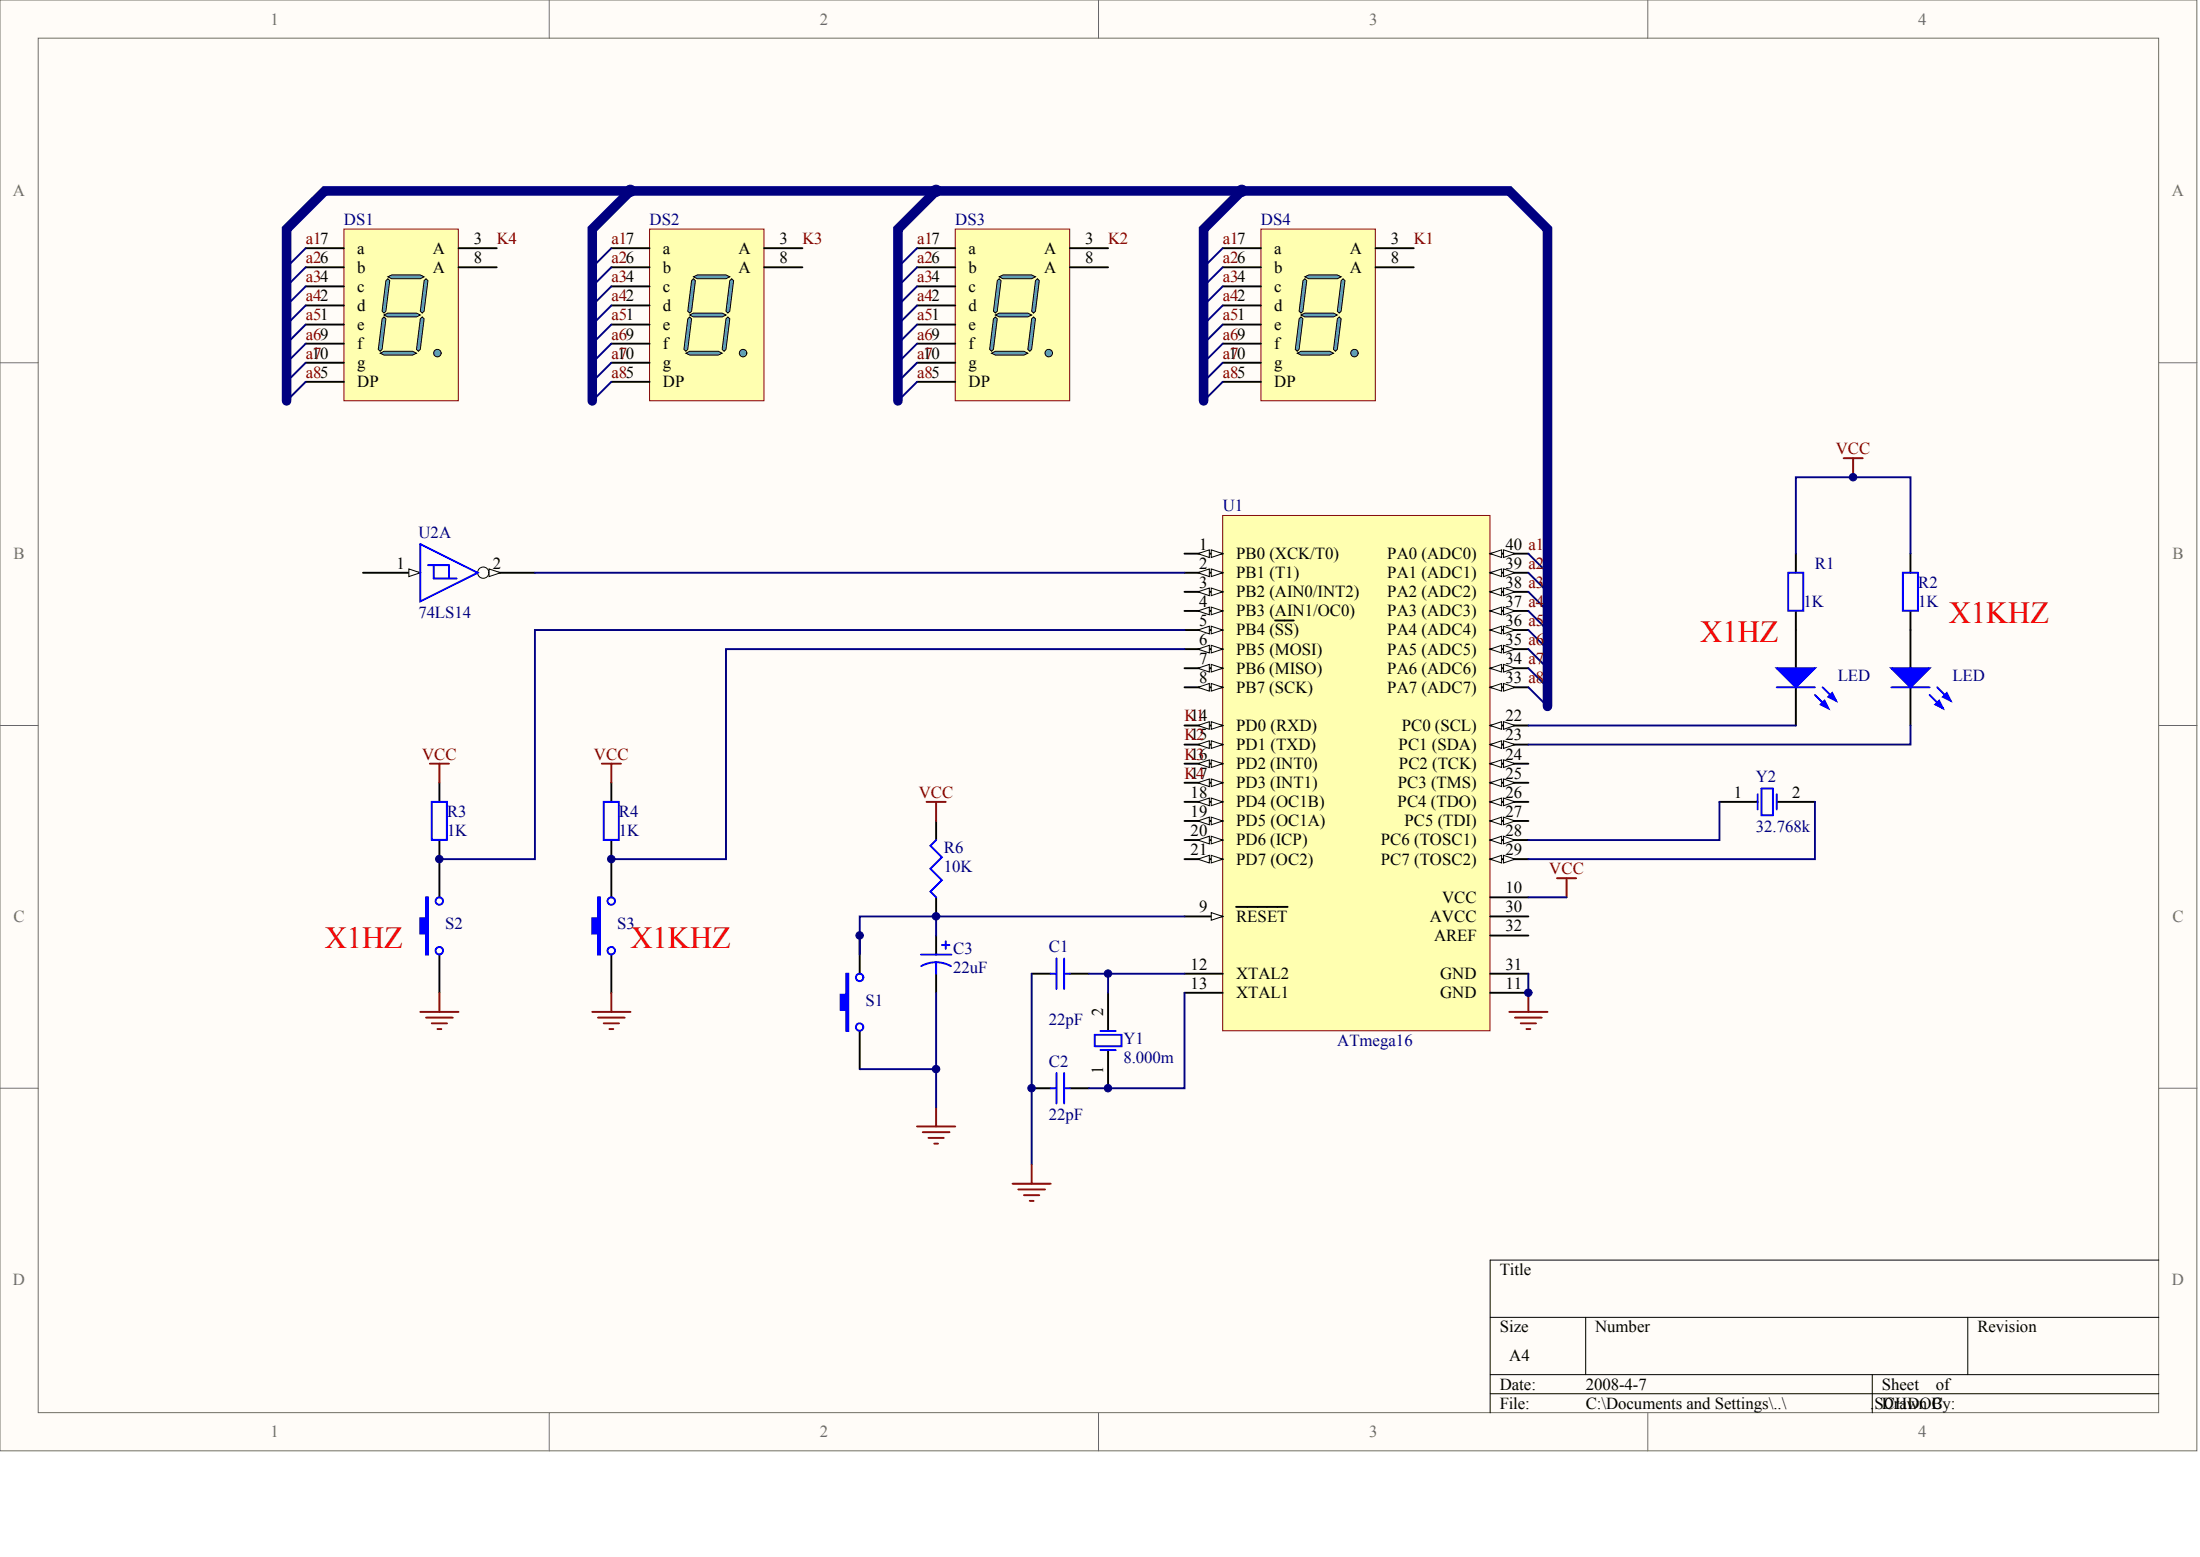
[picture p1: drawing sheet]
<svg xmlns="http://www.w3.org/2000/svg" width="840mm" height="594mm" viewBox="0 0 840 594" stroke-linecap="round" stroke-linejoin="round" font-family="sans-serif">
<g fill="#fffcf8" stroke="#716f64" stroke-width=".38">
<path d="M0 0h838.4v553.6h-838.4z"/>
<path d="M14.6 14.6h809.2v524.4h-809.2z"/>
</g>
<path d="M209.6 0v14.6M419.2 0v14.6M628.9 0v14.6M0 138.4h14.6M823.9 138.4h14.6M0 276.8h14.6M823.9 276.8h14.6M0 415.2h14.6M823.9 415.2h14.6M209.6 539.1v14.5M419.2 539.1v14.5M628.9 539.1v14.5" fill="none" stroke="#716f64" stroke-width=".38"/>
<path d="M823.9 480.8h-255.2v58.3M568.7 502.6h255.2M605.2 502.6v21.9M751 502.6v21.9M568.7 524.5h255.2M568.7 531.8h255.2M714.5 524.5v14.6" fill="none" stroke="#000" stroke-width=".38"/>
<path d="M466.6 196.7h102v196.6h-102z" fill="#ffffb0" stroke="#800000" stroke-width=".38"/>
<path d="M452.1 211.3h14.5" fill="none" stroke="#000" stroke-width=".73"/>
<g fill="#fffcf8" stroke="#000" stroke-width=".38">
<path d="M462.3 209.8l4.3 1.5-4.3 1.4z"/>
<path d="M457.2 211.3l4.3-1.5v2.9z"/>
</g>
<path d="M452.1 218.5h14.5" fill="none" stroke="#000" stroke-width=".73"/>
<g fill="#fffcf8" stroke="#000" stroke-width=".38">
<path d="M462.3 217.1l4.3 1.4-4.3 1.5z"/>
<path d="M457.2 218.5l4.3-1.4v2.9z"/>
</g>
<path d="M452.1 225.8h14.5" fill="none" stroke="#000" stroke-width=".73"/>
<g fill="#fffcf8" stroke="#000" stroke-width=".38">
<path d="M462.3 224.4l4.3 1.4-4.3 1.5z"/>
<path d="M457.2 225.8l4.3-1.4v2.9z"/>
</g>
<path d="M452.1 233.1h14.5" fill="none" stroke="#000" stroke-width=".73"/>
<g fill="#fffcf8" stroke="#000" stroke-width=".38">
<path d="M462.3 231.7l4.3 1.4-4.3 1.5z"/>
<path d="M457.2 233.1l4.3-1.4v2.9z"/>
</g>
<path d="M452.1 240.4h14.5" fill="none" stroke="#000" stroke-width=".73"/>
<g fill="#fffcf8" stroke="#000" stroke-width=".38">
<path d="M462.3 238.9l4.3 1.5-4.3 1.5z"/>
<path d="M457.2 240.4l4.3-1.5v3z"/>
</g>
<path d="M486.6 236.8h7.2M452.1 247.7h14.5" fill="none" stroke="#000" stroke-width=".73"/>
<g fill="#fffcf8" stroke="#000" stroke-width=".38">
<path d="M462.3 246.2l4.3 1.5-4.3 1.4z"/>
<path d="M457.2 247.7l4.3-1.5v2.9z"/>
</g>
<path d="M452.1 255h14.5" fill="none" stroke="#000" stroke-width=".73"/>
<g fill="#fffcf8" stroke="#000" stroke-width=".38">
<path d="M462.3 253.5l4.3 1.5-4.3 1.4z"/>
<path d="M457.2 255l4.3-1.5v2.9z"/>
</g>
<path d="M452.1 262.2h14.5" fill="none" stroke="#000" stroke-width=".73"/>
<g fill="#fffcf8" stroke="#000" stroke-width=".38">
<path d="M462.3 260.8l4.3 1.4-4.3 1.5z"/>
<path d="M457.2 262.2l4.3-1.4v2.9z"/>
</g>
<path d="M452.1 349.7h14.5" fill="none" stroke="#000" stroke-width=".73"/>
<path d="M462.3 348.2l4.3 1.5-4.3 1.4z" fill="#fffcf8" stroke="#000" stroke-width=".38"/>
<path d="M452.1 276.8h14.5M471.7 346h19.7" fill="none" stroke="#000" stroke-width=".73"/>
<g fill="#fffcf8" stroke="#000" stroke-width=".38">
<path d="M462.3 275.4l4.3 1.4-4.3 1.5z"/>
<path d="M457.2 276.8l4.3-1.4v2.9z"/>
</g>
<path d="M452.1 284.1h14.5" fill="none" stroke="#000" stroke-width=".73"/>
<g fill="#fffcf8" stroke="#000" stroke-width=".38">
<path d="M462.3 282.6l4.3 1.5-4.3 1.5z"/>
<path d="M457.2 284.1l4.3-1.5v3z"/>
</g>
<path d="M452.1 291.4h14.5" fill="none" stroke="#000" stroke-width=".73"/>
<g fill="#fffcf8" stroke="#000" stroke-width=".38">
<path d="M462.3 289.9l4.3 1.5-4.3 1.4z"/>
<path d="M457.2 291.4l4.3-1.5v2.9z"/>
</g>
<path d="M452.1 298.7h14.5" fill="none" stroke="#000" stroke-width=".73"/>
<g fill="#fffcf8" stroke="#000" stroke-width=".38">
<path d="M462.3 297.2l4.3 1.5-4.3 1.4z"/>
<path d="M457.2 298.7l4.3-1.5v2.9z"/>
</g>
<path d="M452.1 306h14.5" fill="none" stroke="#000" stroke-width=".73"/>
<g fill="#fffcf8" stroke="#000" stroke-width=".38">
<path d="M462.3 304.5l4.3 1.5-4.3 1.4z"/>
<path d="M457.2 306l4.3-1.5v2.9z"/>
</g>
<path d="M452.1 313.2h14.5" fill="none" stroke="#000" stroke-width=".73"/>
<g fill="#fffcf8" stroke="#000" stroke-width=".38">
<path d="M462.3 311.8l4.3 1.4-4.3 1.5z"/>
<path d="M457.2 313.2l4.3-1.4v2.9z"/>
</g>
<path d="M452.1 320.5h14.5" fill="none" stroke="#000" stroke-width=".73"/>
<g fill="#fffcf8" stroke="#000" stroke-width=".38">
<path d="M462.3 319.1l4.3 1.4-4.3 1.5z"/>
<path d="M457.2 320.5l4.3-1.4v2.9z"/>
</g>
<path d="M452.1 327.8h14.5" fill="none" stroke="#000" stroke-width=".73"/>
<g fill="#fffcf8" stroke="#000" stroke-width=".38">
<path d="M462.3 326.4l4.3 1.4-4.3 1.5z"/>
<path d="M457.2 327.8l4.3-1.4v2.9z"/>
</g>
<path d="M568.7 276.8h14.6M452.1 371.5h14.5M452.1 378.8h14.5M568.7 378.8h14.6" fill="none" stroke="#000" stroke-width=".73"/>
<g fill="#fffcf8" stroke="#000" stroke-width=".38">
<path d="M568.7 276.8l4.4-1.4v2.9z"/>
<path d="M573.8 275.4l4.4 1.4-4.4 1.5z"/>
</g>
<path d="M568.7 284.1h14.6" fill="none" stroke="#000" stroke-width=".73"/>
<g fill="#fffcf8" stroke="#000" stroke-width=".38">
<path d="M568.7 284.1l4.4-1.5v3z"/>
<path d="M573.8 282.6l4.4 1.5-4.4 1.5z"/>
</g>
<path d="M568.7 291.4h14.6" fill="none" stroke="#000" stroke-width=".73"/>
<g fill="#fffcf8" stroke="#000" stroke-width=".38">
<path d="M568.7 291.4l4.4-1.5v2.9z"/>
<path d="M573.8 289.9l4.4 1.5-4.4 1.4z"/>
</g>
<path d="M568.7 298.7h14.6" fill="none" stroke="#000" stroke-width=".73"/>
<g fill="#fffcf8" stroke="#000" stroke-width=".38">
<path d="M568.7 298.7l4.4-1.5v2.9z"/>
<path d="M573.8 297.2l4.4 1.5-4.4 1.4z"/>
</g>
<path d="M568.7 306h14.6" fill="none" stroke="#000" stroke-width=".73"/>
<g fill="#fffcf8" stroke="#000" stroke-width=".38">
<path d="M568.7 306l4.4-1.5v2.9z"/>
<path d="M573.8 304.5l4.4 1.5-4.4 1.4z"/>
</g>
<path d="M568.7 313.2h14.6" fill="none" stroke="#000" stroke-width=".73"/>
<g fill="#fffcf8" stroke="#000" stroke-width=".38">
<path d="M568.7 313.2l4.4-1.4v2.9z"/>
<path d="M573.8 311.8l4.4 1.4-4.4 1.5z"/>
</g>
<path d="M568.7 320.5h14.6" fill="none" stroke="#000" stroke-width=".73"/>
<g fill="#fffcf8" stroke="#000" stroke-width=".38">
<path d="M568.7 320.5l4.4-1.4v2.9z"/>
<path d="M573.8 319.1l4.4 1.4-4.4 1.5z"/>
</g>
<path d="M568.7 327.8h14.6" fill="none" stroke="#000" stroke-width=".73"/>
<g fill="#fffcf8" stroke="#000" stroke-width=".38">
<path d="M568.7 327.8l4.4-1.4v2.9z"/>
<path d="M573.8 326.4l4.4 1.4-4.4 1.5z"/>
</g>
<path d="M568.7 262.2h14.6M568.7 357h14.6M568.7 349.7h14.6M568.7 371.5h14.6" fill="none" stroke="#000" stroke-width=".73"/>
<g fill="#fffcf8" stroke="#000" stroke-width=".38">
<path d="M568.7 262.2l4.4-1.4v2.9z"/>
<path d="M573.8 260.8l4.4 1.4-4.4 1.5z"/>
</g>
<path d="M568.7 255h14.6" fill="none" stroke="#000" stroke-width=".73"/>
<g fill="#fffcf8" stroke="#000" stroke-width=".38">
<path d="M568.7 255l4.4-1.5v2.9z"/>
<path d="M573.8 253.5l4.4 1.5-4.4 1.4z"/>
</g>
<path d="M568.7 247.7h14.6" fill="none" stroke="#000" stroke-width=".73"/>
<g fill="#fffcf8" stroke="#000" stroke-width=".38">
<path d="M568.7 247.7l4.4-1.5v2.9z"/>
<path d="M573.8 246.2l4.4 1.5-4.4 1.4z"/>
</g>
<path d="M568.7 240.4h14.6" fill="none" stroke="#000" stroke-width=".73"/>
<g fill="#fffcf8" stroke="#000" stroke-width=".38">
<path d="M568.7 240.4l4.4-1.5v3z"/>
<path d="M573.8 238.9l4.4 1.5-4.4 1.5z"/>
</g>
<path d="M568.7 233.1h14.6" fill="none" stroke="#000" stroke-width=".73"/>
<g fill="#fffcf8" stroke="#000" stroke-width=".38">
<path d="M568.7 233.1l4.4-1.4v2.9z"/>
<path d="M573.8 231.7l4.4 1.4-4.4 1.5z"/>
</g>
<path d="M568.7 225.8h14.6" fill="none" stroke="#000" stroke-width=".73"/>
<g fill="#fffcf8" stroke="#000" stroke-width=".38">
<path d="M568.7 225.8l4.4-1.4v2.9z"/>
<path d="M573.8 224.4l4.4 1.4-4.4 1.5z"/>
</g>
<path d="M568.7 218.5h14.6" fill="none" stroke="#000" stroke-width=".73"/>
<g fill="#fffcf8" stroke="#000" stroke-width=".38">
<path d="M568.7 218.5l4.4-1.4v2.9z"/>
<path d="M573.8 217.1l4.4 1.4-4.4 1.5z"/>
</g>
<path d="M568.7 211.3h14.6" fill="none" stroke="#000" stroke-width=".73"/>
<g fill="#fffcf8" stroke="#000" stroke-width=".38">
<path d="M568.7 211.3l4.4-1.5v2.9z"/>
<path d="M573.8 209.8l4.4 1.5-4.4 1.4z"/>
</g>
<g fill="none" stroke="#000" stroke-width=".73">
<path d="M357.3 313.2v7.3M656.2 306h14.6M678.1 306h14.6M357.3 342.4v7.3M357.3 357v7.2M568.7 342.4h14.6M357.3 371.5v7.3M393.7 371.5h7.3M408.3 371.5h7.3M422.9 378.8v14.6M393.7 415.2h7.3M408.3 415.2h7.3"/>
<path d="M422.9 400.7v14.5"/>
</g>
<g fill="none" stroke="#00f" stroke-width=".73">
<path d="M670.8 303v5.9M672.2 300.9h4.4v10.2h-4.4zM678.1 303v5.9M357.3 320.5l-2.2 2.2 4.4 4.4-4.4 4.4 4.4 4.3-4.4 4.4 2.2 2.2M360.9 359.1v2.9M351.4 364.2h11.7M357.3 367.1a11.6 11.6 0 0 1 5.6 1.5M357.3 367.1a11.6 11.6 0 0 0-5.7 1.5M357.3 367.1v4.4M359.5 360.6h2.9M401 371.5h2.2M403.2 365.7v11.6"/>
<path d="M406.1 365.7v11.6M406.1 371.5h2.2M417.8 394.8h10.2v4.4h-10.2zM420 393.4h5.8M401 415.2h2.2M403.2 409.4v11.7M406.1 409.4v11.7M406.1 415.2h2.2M420 400.7h5.8"/>
</g>
<path d="M131.2 87.4h43.7v65.5h-43.7z" fill="#ffffb0" stroke="#800000" stroke-width=".38"/>
<path d="M116.7 94.7h14.5M175 94.7h14.6M116.7 116.6h14.5M116.7 109.3h14.5M116.7 102h14.5M116.7 131.1h14.5M116.7 138.4h14.5M116.7 123.8h14.5M116.7 145.7h14.5" fill="none" stroke="#000" stroke-width=".73"/>
<g fill="#56a9c7" stroke="#000" stroke-width=".38">
<path d="M145.1 134.8l1.5-.8h10.9l1.4 .8-1.4 .7h-10.9z" fill-rule="evenodd"/>
<path d="M146.6 120.2l1.4-.7h10.9l1.5 .7-1.5 .7h-10.9z" fill-rule="evenodd"/>
<path d="M148 105.6l1.5-.7h10.9l1.5 .7-1.5 .8h-10.9z" fill-rule="evenodd"/>
<path d="M161.9 107.1l.7-.7 .7 .7-1.4 11.6-.8 .8-.7-.8z" fill-rule="evenodd"/>
<path d="M147.3 107.1l.7-.7 .7 .7-1.4 11.6-.7 .8-.8-.8z" fill-rule="evenodd"/>
<path d="M145.8 121.7l.8-.8 .7 .8-1.5 11.6-.7 .7-.7-.7z" fill-rule="evenodd"/>
<path d="M160.4 121.7l.7-.8 .8 .8-1.5 11.6-.7 .7-.8-.7z" fill-rule="evenodd"/>
</g>
<path d="M175 102h14.6" fill="none" stroke="#000" stroke-width=".73"/>
<circle cx="166.9" cy="134.7" r="1.42" fill="#56a9c7" stroke="#000" stroke-width=".38"/>
<path d="M247.9 87.4h43.7v65.5h-43.7z" fill="#ffffb0" stroke="#800000" stroke-width=".38"/>
<path d="M233.3 94.7h14.6M291.6 94.7h14.6M233.3 116.6h14.6M233.3 109.3h14.6M233.3 102h14.6M233.3 131.1h14.6M233.3 138.4h14.6M233.3 123.8h14.6M233.3 145.7h14.6" fill="none" stroke="#000" stroke-width=".73"/>
<g fill="#56a9c7" stroke="#000" stroke-width=".38">
<path d="M261.8 134.8l1.4-.8h10.9l1.5 .8-1.5 .7h-10.9z" fill-rule="evenodd"/>
<path d="M263.2 120.2l1.5-.7h10.9l1.5 .7-1.5 .7h-10.9z" fill-rule="evenodd"/>
<path d="M264.7 105.6l1.4-.7h11l1.4 .7-1.4 .8h-11z" fill-rule="evenodd"/>
<path d="M278.5 107.1l.8-.7 .7 .7-1.5 11.6-.7 .8-.7-.8z" fill-rule="evenodd"/>
<path d="M263.9 107.1l.8-.7 .7 .7-1.5 11.6-.7 .8-.7-.8z" fill-rule="evenodd"/>
<path d="M262.5 121.7l.7-.8 .7 .8-1.4 11.6-.7 .7-.8-.7z" fill-rule="evenodd"/>
<path d="M277.1 121.7l.7-.8 .7 .8-1.4 11.6-.8 .7-.7-.7z" fill-rule="evenodd"/>
</g>
<path d="M291.6 102h14.6" fill="none" stroke="#000" stroke-width=".73"/>
<circle cx="283.6" cy="134.7" r="1.42" fill="#56a9c7" stroke="#000" stroke-width=".38"/>
<path d="M364.6 87.4h43.6v65.5h-43.6z" fill="#ffffb0" stroke="#800000" stroke-width=".38"/>
<path d="M350 94.7h14.6M408.3 94.7h14.6M350 116.6h14.6M350 109.3h14.6M350 102h14.6M350 131.1h14.6M350 138.4h14.6M350 123.8h14.6M350 145.7h14.6" fill="none" stroke="#000" stroke-width=".73"/>
<g fill="#56a9c7" stroke="#000" stroke-width=".38">
<path d="M378.4 134.8l1.5-.8h10.9l1.5 .8-1.5 .7h-10.9z" fill-rule="evenodd"/>
<path d="M379.9 120.2l1.4-.7h11l1.4 .7-1.4 .7h-11z" fill-rule="evenodd"/>
<path d="M381.3 105.6l1.5-.7h10.9l1.5 .7-1.5 .8h-10.9z" fill-rule="evenodd"/>
<path d="M395.2 107.1l.7-.7 .7 .7-1.4 11.6-.7 .8-.8-.8z" fill-rule="evenodd"/>
<path d="M380.6 107.1l.7-.7 .8 .7-1.5 11.6-.7 .8-.8-.8z" fill-rule="evenodd"/>
<path d="M379.1 121.7l.8-.8 .7 .8-1.5 11.6-.7 .7-.7-.7z" fill-rule="evenodd"/>
<path d="M393.7 121.7l.8-.8 .7 .8-1.5 11.6-.7 .7-.7-.7z" fill-rule="evenodd"/>
</g>
<path d="M408.3 102h14.6" fill="none" stroke="#000" stroke-width=".73"/>
<circle cx="400.2" cy="134.7" r="1.42" fill="#56a9c7" stroke="#000" stroke-width=".38"/>
<path d="M481.2 87.4h43.7v65.5h-43.7z" fill="#ffffb0" stroke="#800000" stroke-width=".38"/>
<path d="M466.6 94.7h14.6M525 94.7h14.5M466.6 116.6h14.6M466.6 109.3h14.6M466.6 102h14.6M466.6 131.1h14.6M466.6 138.4h14.6M466.6 123.8h14.6M466.6 145.7h14.6" fill="none" stroke="#000" stroke-width=".73"/>
<g fill="#56a9c7" stroke="#000" stroke-width=".38">
<path d="M495.1 134.8l1.4-.8h11l1.4 .8-1.4 .7h-11z" fill-rule="evenodd"/>
<path d="M496.5 120.2l1.5-.7h10.9l1.5 .7-1.5 .7h-10.9z" fill-rule="evenodd"/>
<path d="M498 105.6l1.4-.7h11l1.4 .7-1.4 .8h-11z" fill-rule="evenodd"/>
<path d="M511.8 107.1l.8-.7 .7 .7-1.5 11.6-.7 .8-.7-.8z" fill-rule="evenodd"/>
<path d="M497.3 107.1l.7-.7 .7 .7-1.4 11.6-.8 .8-.7-.8z" fill-rule="evenodd"/>
<path d="M495.8 121.7l.7-.8 .8 .8-1.5 11.6-.7 .7-.8-.7z" fill-rule="evenodd"/>
<path d="M510.4 121.7l.7-.8 .7 .8-1.4 11.6-.7 .7-.8-.7z" fill-rule="evenodd"/>
</g>
<path d="M525 102h14.5" fill="none" stroke="#000" stroke-width=".73"/>
<circle cx="516.9" cy="134.7" r="1.42" fill="#56a9c7" stroke="#000" stroke-width=".38"/>
<g fill="none" stroke="#000" stroke-width=".73">
<path d="M138.5 218.5h21.9M685.4 211.3v7.2M729.1 211.3v7.2M685.4 233.1v21.9M729.1 233.1v21.9M685.4 262.2v14.6M729.1 262.2v14.6M167.7 298.7v7.3M233.3 298.7v7.3M167.7 320.5v21.9M233.3 320.5v21.9M328.1 357v14.5"/>
<path d="M167.7 364.2v14.6M233.3 364.2v14.6M328.1 393.4v14.5"/>
</g>
<g fill="#00f" stroke="#00f" stroke-width=".73">
<path d="M678.1 255h14.6l-7.3 7.2z"/>
<path d="M694.8 268.8l1.5-1.5 1.5 3z"/>
<path d="M697.8 265.9l1.4-1.5 1.5 2.9z"/>
<path d="M721.8 255h14.6l-7.3 7.2z"/>
<path d="M738.6 268.8l1.5-1.5 1.4 3z"/>
<path d="M741.5 265.9l1.5-1.5 1.4 2.9z"/>
<path d="M323 371.5h.7v21.9h-.7v-8h-2.2v-5.9h2.2z" fill-rule="evenodd"/>
<path d="M162.6 342.4h.7v21.8h-.7v-8h-2.2v-5.8h2.2z" fill-rule="evenodd"/>
<path d="M228.2 342.4h.7v21.8h-.7v-8h-2.2v-5.8h2.2z" fill-rule="evenodd"/>
</g>
<g fill="none" stroke="#00f" stroke-width=".73">
<path d="M682.5 218.5h5.7v14.5h-5.7zM726.2 218.5h5.8v14.5h-5.8zM678.1 262.2h14.6M692.7 265.2l5.1 5.1M695.6 262.2l5.1 5.1M721.8 262.2h14.6M736.4 265.2l5.1 5.1M739.3 262.2l5.1 5.1M164.8 306h5.7v14.5h-5.7zM230.4 306h5.8v14.5h-5.8z"/>
<circle cx="167.7" cy="343.8" r="1.42"/>
<circle cx="233.3" cy="343.8" r="1.42"/>
<circle cx="167.7" cy="362.7" r="1.42"/>
<circle cx="233.3" cy="362.7" r="1.42"/>
<circle cx="328.1" cy="372.9" r="1.42"/>
<circle cx="328.1" cy="391.9" r="1.42"/>
</g>
<g fill="none" stroke="#000080" stroke-width=".73">
<path d="M116.7 94.7l-7.3 7.3M233.3 94.7l-7.3 7.3M350 94.7l-7.3 7.3M466.6 94.7l-7.3 7.3M116.7 102l-7.3 7.3M116.7 109.3l-7.3 7.3M116.7 116.6l-7.3 7.2M233.3 102l-7.3 7.3M233.3 109.3l-7.3 7.3M233.3 116.6l-7.3 7.2M350 102l-7.3 7.3M350 109.3l-7.3 7.3"/>
<path d="M350 116.6l-7.3 7.2M466.6 102l-7.3 7.3M466.6 109.3l-7.3 7.3M466.6 116.6l-7.3 7.2M116.7 123.8l-7.3 7.3M116.7 131.1l-7.3 7.3M116.7 138.4l-7.3 7.3M233.3 123.8l-7.3 7.3M233.3 131.1l-7.3 7.3M233.3 138.4l-7.3 7.3M350 123.8l-7.3 7.3M350 131.1l-7.3 7.3"/>
<path d="M350 138.4l-7.3 7.3M466.6 123.8l-7.3 7.3M466.6 131.1l-7.3 7.3M466.6 138.4l-7.3 7.3M116.7 145.7l-7.3 7.3M233.3 145.7l-7.3 7.3M350 145.7l-7.3 7.3M466.6 145.7l-7.3 7.3M583.3 211.3l7.3 7.2M583.3 218.5l7.3 7.3M685.4 211.3v-29.2h43.7v29.2M583.3 225.8l7.3 7.3"/>
<path d="M583.3 233.1l7.3 7.3M452.1 240.4h-247.9v87.4h-36.5M452.1 247.7h-175v80.1h-43.8M583.3 240.4l7.3 7.3M583.3 247.7l7.3 7.3M583.3 255l7.3 7.2M583.3 276.8h102.1M583.3 262.2l7.3 7.3M729.1 276.8v7.3h-145.8M357.3 349.7v7.3M452.1 349.7h-124v14.5M357.3 378.8v29.1h-29.2"/>
<path d="M393.7 371.5v72.9M415.6 371.5h36.5M422.9 371.5v7.3M452.1 378.8v36.4h-36.5M357.3 407.9v14.6"/>
</g>
<g fill="none" stroke="#800000" stroke-width=".73">
<path d="M703.6 174.8h7.3M707.2 174.8v7.3M164.1 291.4h7.2M167.7 291.4v7.3M229.7 291.4h7.3M233.3 291.4v7.3M353.6 306h7.3M357.3 306v7.2M167.7 378.8v7.3M233.3 378.8v7.3M160.4 386.1h14.6M162.6 388.3h10.2"/>
<path d="M164.8 390.5h5.8M167 392.6h1.4M226 386.1h14.6M228.2 388.3h10.2M230.4 390.5h5.8M232.6 392.6h1.4M350 429.8h14.6M352.2 432h10.2M354.4 434.2h5.8M356.5 436.4h1.5M357.3 422.5v7.3M386.4 451.7h14.6"/>
<path d="M388.6 453.8h10.2M390.8 456h5.8M393 458.2h1.5M393.7 444.4v7.3"/>
</g>
<path d="M240.6 72.8l-14.6 14.6v65.6M357.3 72.8l-14.6 14.6v65.6M473.9 72.8l-14.6 14.6v65.6M109.4 153v-65.6l14.5-14.6h452.1l14.6 14.6v182.1" fill="none" stroke="#000080" stroke-width="3.6"/>
<path d="M156 217.1l4.4 1.4-4.4 1.5z" fill="#fffcf8" stroke="#000" stroke-width=".38"/>
<path d="M182.3 218.5h21.9" fill="none" stroke="#000" stroke-width=".73"/>
<circle cx="184.4" cy="218.5" r="2.15" fill="#fffcf8" stroke="#000" stroke-width=".38"/>
<path d="M186.7 217.1l4.3 1.4-4.3 1.5z" fill="#fffcf8" stroke="#000" stroke-width=".38"/>
<path d="M160.4 207.6l21.9 10.9-21.9 11zM163.3 215.6h8v5.1M165.5 215.6v5.1h8.8" fill="none" stroke="#00f" stroke-width=".73"/>
<path d="M204.2 218.5h247.9M656.2 306v14.5h-72.9M692.7 306v21.8h-109.4M583.3 342.4h14.6M583.3 371.5v7.3" fill="none" stroke="#000080" stroke-width=".73"/>
<path d="M594.2 335.1h7.3M597.9 335.1v7.3M583.3 378.8v7.3M576 386.1h14.6M578.2 388.3h10.2M580.4 390.5h5.8M582.6 392.6h1.4" fill="none" stroke="#800000" stroke-width=".73"/>
<g fill="#000080" stroke="#000080" stroke-width=".38">
<circle cx="167.7" cy="327.8" r="1.42"/>
<circle cx="233.3" cy="327.8" r="1.42"/>
<circle cx="328.1" cy="356.9" r="1.42"/>
<circle cx="357.2" cy="407.9" r="1.42"/>
<circle cx="357.2" cy="349.6" r="1.42"/>
<circle cx="393.7" cy="415.2" r="1.42"/>
<circle cx="422.9" cy="415.2" r="1.42"/>
<circle cx="422.9" cy="371.5" r="1.42"/>
<circle cx="583.3" cy="378.8" r="1.42"/>
<circle cx="707.2" cy="182.1" r="1.42"/>
<circle cx="240.6" cy="72.8" r="2.15"/>
<circle cx="357.2" cy="72.8" r="2.15"/>
<circle cx="473.9" cy="72.8" r="2.15"/>
</g>
<g font-size="11.7" fill="#f00">
<text x="743.7" y="237.8">X1KHZ</text>
<text x="648.9" y="245.1">X1HZ</text>
<text x="123.9" y="361.6">X1HZ</text>
<text x="240.6" y="361.6">X1KHZ</text>
</g>
<g font-size="6.4" fill="#716f64">
<text x="103.2" y="9.3">1</text>
<text x="312.9" y="9.3">2</text>
<text x="522.5" y="9.3">3</text>
<text x="732.1" y="9.3">4</text>
<text x="5" y="74.9">A</text>
<text x="828.9" y="74.9">A</text>
<text x="5.2" y="213.3">B</text>
<text x="829.1" y="213.3">B</text>
<text x="5.2" y="351.7">C</text>
<text x="829.1" y="351.7">C</text>
<text x="5" y="490.1">D</text>
<text x="828.9" y="490.1">D</text>
<text x="103.2" y="548.4">1</text>
<text x="312.9" y="548.4">2</text>
<text x="522.5" y="548.4">3</text>
<text x="732.1" y="548.4">4</text>
</g>
<g font-size="6.4" fill="#000080">
<text x="131.2" y="85.8">DS1</text>
<text x="247.9" y="85.8">DS2</text>
<text x="364.6" y="85.8">DS3</text>
<text x="481.2" y="85.8">DS4</text>
<text x="466.6" y="195.1">U1</text>
<text x="159.7" y="205.3">U2A</text>
<text x="692.7" y="217">R1</text>
<text x="732" y="224.3">R2</text>
<text x="688.3" y="231.5">1K</text>
<text x="732" y="231.5">1K</text>
<text x="159.7" y="235.9">74LS14</text>
<text x="701.4" y="259.9">LED</text>
<text x="745.2" y="259.9">LED</text>
<text x="670.1" y="298.6">Y2</text>
<text x="170.6" y="311.7">R3</text>
<text x="236.2" y="311.7">R4</text>
<text x="670.1" y="317.5">32.768k</text>
<text x="170.6" y="319">1K</text>
<text x="236.2" y="319">1K</text>
<text x="360.2" y="325.5">R6</text>
<text x="360.2" y="332.8">10K</text>
<text x="169.9" y="354.6">S2</text>
<text x="235.5" y="354.6">S3</text>
<text x="363.8" y="364.1">C3</text>
<text x="400.3" y="363.4">C1</text>
<text x="363.8" y="371.4">22uF</text>
<text x="330.3" y="383.8">S1</text>
<text x="400.3" y="391.1">22pF</text>
<text x="428.7" y="398.4">Y1</text>
<text x="510.4" y="399.1">ATmega16</text>
<text x="400.3" y="407.1">C2</text>
<text x="428.7" y="405.6">8.000m</text>
<text x="400.3" y="427.5">22pF</text>
</g>
<g font-size="6.4" fill="#800000">
<text x="116.7" y="93.1">a17</text>
<text x="189.6" y="93.1">K4</text>
<text x="233.3" y="93.1">a17</text>
<text x="306.2" y="93.1">K3</text>
<text x="350" y="93.1">a17</text>
<text x="422.9" y="93.1">K2</text>
<text x="466.6" y="93.1">a17</text>
<text x="539.5" y="93.1">K1</text>
<text x="116.7" y="100.4">a26</text>
<text x="233.3" y="100.4">a26</text>
<text x="350" y="100.4">a26</text>
<text x="466.6" y="100.4">a26</text>
<text x="116.7" y="107.7">a34</text>
<text x="233.3" y="107.7">a34</text>
<text x="350" y="107.7">a34</text>
<text x="466.6" y="107.7">a34</text>
<text x="116.7" y="115">a42</text>
<text x="233.3" y="115">a42</text>
<text x="350" y="115">a42</text>
<text x="466.6" y="115">a42</text>
<text x="116.7" y="122.3">a51</text>
<text x="233.3" y="122.3">a51</text>
<text x="350" y="122.3">a51</text>
<text x="466.6" y="122.3">a51</text>
<text x="116.7" y="129.5">a69</text>
<text x="233.3" y="129.5">a69</text>
<text x="350" y="129.5">a69</text>
<text x="466.6" y="129.5">a69</text>
<text x="116.7" y="136.8">a7</text>
<text x="233.3" y="136.8">a7</text>
<text x="350" y="136.8">a7</text>
<text x="466.6" y="136.8">a7</text>
<text x="116.7" y="144.1">a85</text>
<text x="233.3" y="144.1">a85</text>
<text x="350" y="144.1">a85</text>
<text x="466.6" y="144.1">a85</text>
<text x="700.6" y="173.3">VCC</text>
<text x="452.1" y="275.2">K14</text>
<text x="456.6" y="275.2">1</text>
<text x="452.1" y="282.5">K15</text>
<text x="456.6" y="282.5">2</text>
<text x="161.1" y="289.8">VCC</text>
<text x="226.7" y="289.8">VCC</text>
<text x="452.1" y="289.8">K16</text>
<text x="456.6" y="289.8">3</text>
<text x="452.1" y="297.1">K17</text>
<text x="456.6" y="297.1">4</text>
<text x="350.6" y="304.4">VCC</text>
<text x="591.2" y="333.5">VCC</text>
</g>
<g font-size="6.4">
<text x="180.8" y="93.1">3</text>
<text x="297.5" y="93.1">3</text>
<text x="414.1" y="93.1">3</text>
<text x="530.8" y="93.1">3</text>
<text x="136.3" y="96.8">a</text>
<text x="165.2" y="96.8">A</text>
<text x="180.8" y="100.4">8</text>
<text x="253" y="96.8">a</text>
<text x="281.9" y="96.8">A</text>
<text x="297.5" y="100.4">8</text>
<text x="369.7" y="96.8">a</text>
<text x="398.5" y="96.8">A</text>
<text x="414.1" y="100.4">8</text>
<text x="486.3" y="96.8">a</text>
<text x="515.2" y="96.8">A</text>
<text x="530.8" y="100.4">8</text>
<text x="136.3" y="104.1">b</text>
<text x="165.2" y="104.1">A</text>
<text x="253" y="104.1">b</text>
<text x="281.9" y="104.1">A</text>
<text x="369.7" y="104.1">b</text>
<text x="398.5" y="104.1">A</text>
<text x="486.3" y="104.1">b</text>
<text x="515.2" y="104.1">A</text>
<text x="136.3" y="111.3">c</text>
<text x="253" y="111.3">c</text>
<text x="369.7" y="111.3">c</text>
<text x="486.3" y="111.3">c</text>
<text x="136.3" y="118.6">d</text>
<text x="253" y="118.6">d</text>
<text x="369.7" y="118.6">d</text>
<text x="486.3" y="118.6">d</text>
<text x="136.3" y="125.9">e</text>
<text x="253" y="125.9">e</text>
<text x="369.7" y="125.9">e</text>
<text x="486.3" y="125.9">e</text>
<text x="119" y="136.8">10</text>
<text x="136.3" y="133.2">f</text>
<text x="235.7" y="136.8">10</text>
<text x="253" y="133.2">f</text>
<text x="352.3" y="136.8">10</text>
<text x="369.7" y="133.2">f</text>
<text x="469" y="136.8">10</text>
<text x="486.3" y="133.2">f</text>
<text x="136.3" y="140.5">g</text>
<text x="253" y="140.5">g</text>
<text x="369.7" y="140.5">g</text>
<text x="486.3" y="140.5">g</text>
<text x="136.3" y="147.8">DP</text>
<text x="253" y="147.8">DP</text>
<text x="369.7" y="147.8">DP</text>
<text x="486.3" y="147.8">DP</text>
<text x="457.6" y="209.7">1</text>
<text x="574.5" y="209.7">40 a1</text>
<text x="471.7" y="213.3">PB0 (XCK/T0)</text>
<text x="529.4" y="213.3">PA0 (ADC0)</text>
<text x="151.4" y="217">1</text>
<text x="188.1" y="217">2</text>
<text x="457.6" y="217">2</text>
<text x="471.7" y="220.6">PB1 (T1)</text>
<text x="529.4" y="220.6">PA1 (ADC1)</text>
<text x="574.5" y="217">39 a2</text>
<text x="457.6" y="224.3">3</text>
<text x="471.7" y="227.9">PB2 (AIN0/INT2)</text>
<text x="529.4" y="227.9">PA2 (ADC2)</text>
<text x="574.5" y="224.3">38 a3</text>
<text x="457.6" y="231.5">4</text>
<text x="574.5" y="231.5">37 a4</text>
<text x="457.6" y="238.8">5</text>
<text x="471.7" y="235.2">PB3 (AIN1/OC0)</text>
<text x="529.4" y="235.2">PA3 (ADC3)</text>
<text x="574.5" y="238.8">36 a5</text>
<text x="471.7" y="242.5">PB4 (SS)</text>
<text x="529.4" y="242.5">PA4 (ADC4)</text>
<text x="457.6" y="246.1">6</text>
<text x="471.7" y="249.7">PB5 (MOSI)</text>
<text x="529.4" y="249.7">PA5 (ADC5)</text>
<text x="574.5" y="246.1">35 a6</text>
<text x="457.6" y="253.4">7</text>
<text x="471.7" y="257">PB6 (MISO)</text>
<text x="529.4" y="257">PA6 (ADC6)</text>
<text x="574.5" y="253.4">34 a7</text>
<text x="457.6" y="260.7">8</text>
<text x="574.5" y="260.7">33 a8</text>
<text x="471.7" y="264.3">PB7 (SCK)</text>
<text x="529.4" y="264.3">PA7 (ADC7)</text>
<text x="574.5" y="275.2">22</text>
<text x="471.7" y="278.9">PD0 (RXD)</text>
<text x="535" y="278.9">PC0 (SCL)</text>
<text x="471.7" y="286.2">PD1 (TXD)</text>
<text x="533.7" y="286.2">PC1 (SDA)</text>
<text x="574.5" y="282.5">23</text>
<text x="471.7" y="293.5">PD2 (INT0)</text>
<text x="533.9" y="293.5">PC2 (TCK)</text>
<text x="574.5" y="289.8">24</text>
<text x="574.5" y="297.1">25</text>
<text x="454.4" y="304.4">18</text>
<text x="471.7" y="300.7">PD3 (INT1)</text>
<text x="533.4" y="300.7">PC3 (TMS)</text>
<text x="574.5" y="304.4">26</text>
<text x="661.7" y="304.4">1</text>
<text x="683.9" y="304.4">2</text>
<text x="454.4" y="311.7">19</text>
<text x="471.7" y="308">PD4 (OC1B)</text>
<text x="533.3" y="308">PC4 (TDO)</text>
<text x="574.5" y="311.7">27</text>
<text x="471.7" y="315.3">PD5 (OC1A)</text>
<text x="536" y="315.3">PC5 (TDI)</text>
<text x="454.4" y="319">20</text>
<text x="471.7" y="322.6">PD6 (ICP)</text>
<text x="526.9" y="322.6">PC6 (TOSC1)</text>
<text x="574.5" y="319">28</text>
<text x="454.4" y="326.2">21</text>
<text x="471.7" y="329.9">PD7 (OC2)</text>
<text x="526.9" y="329.9">PC7 (TOSC2)</text>
<text x="574.5" y="326.2">29</text>
<text x="574.5" y="340.8">10</text>
<text x="550.3" y="344.4">VCC</text>
<text x="457.6" y="348.1">9</text>
<text x="471.7" y="351.7">RESET</text>
<text x="545.7" y="351.7">AVCC</text>
<text x="574.5" y="348.1">30</text>
<text x="547.3" y="359">AREF</text>
<text x="574.5" y="355.4">32</text>
<text x="454.4" y="369.9">12</text>
<text x="574.5" y="369.9">31</text>
<text x="454.4" y="377.2">13</text>
<text x="471.7" y="373.6">XTAL2</text>
<text x="549.6" y="373.6">GND</text>
<text x="574.5" y="377.2">11</text>
<text x="471.7" y="380.9">XTAL1</text>
<text x="549.6" y="380.9">GND</text>
<text x="572.4" y="486.5">Title</text>
<text x="572.4" y="508.4">Size</text>
<text x="608.8" y="508.4">Number</text>
<text x="754.6" y="508.4">Revision</text>
<text x="576" y="519.3">A4</text>
<text x="572.4" y="530.2">Date:</text>
<text x="605.2" y="530.2">2008-4-7</text>
<text x="718.2" y="530.2">Sheet</text>
<text x="738.8" y="530.2">of</text>
<text x="572.4" y="537.5">File:</text>
<text x="605.2" y="537.5">C:\Documents and Settings\..\</text>
<text x="713.8" y="537.5">.SCHDOC</text>
<text x="718.2" y="537.5">Drawn By:</text>
</g>
<g font-size="6.3">
<text x="421" y="387.5" transform="rotate(-90 421 387.5)">2</text>
<text x="421" y="409.8" transform="rotate(-90 421 409.8)">1</text>
</g>
</svg>
